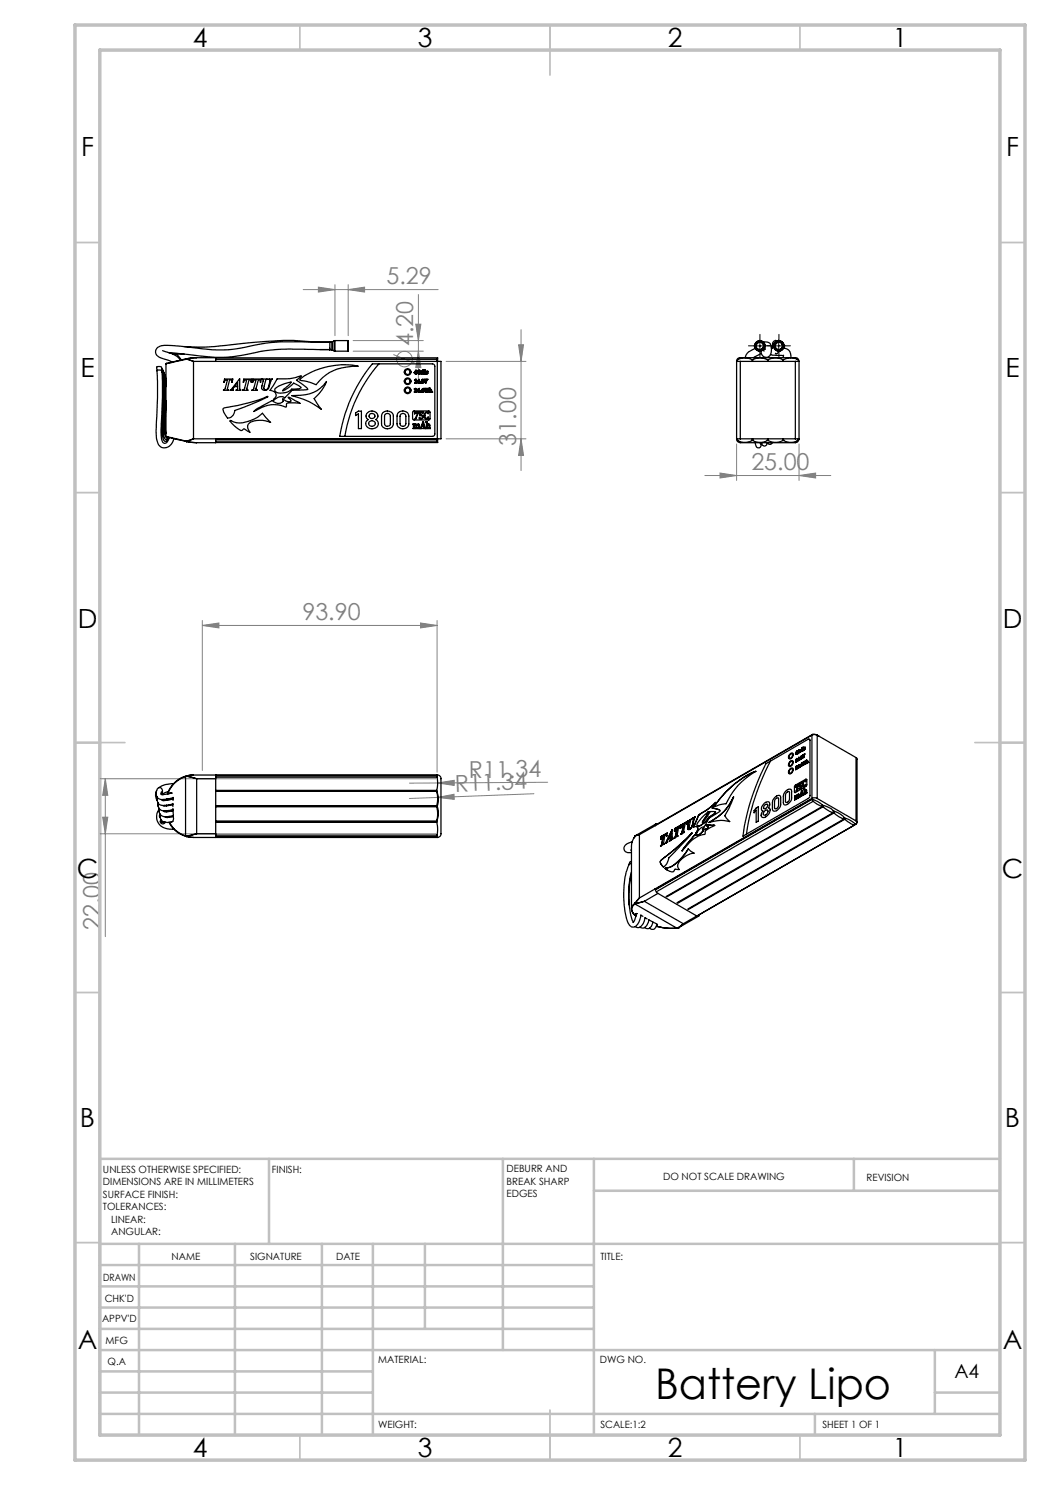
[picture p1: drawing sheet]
<svg xmlns="http://www.w3.org/2000/svg" width="210mm" height="297mm" viewBox="0 0 210 297" stroke-linecap="round" stroke-linejoin="round" font-family="sans-serif">
<g fill="none" stroke="#808080" stroke-width=".2">
<path d="M60.6 57.9h27M63.7 57.4l3.3 .5-3.3 .5zM67 56.9v10.2M69.6 57.9l3.3-.5v1zM69.6 56.9v10.2M83.7 58.9v17.7M70.6 70.2h14.1M70.6 68.1h14.1M78.7 70.9l4.4 1.8M83.1 64.8h1.1l-.5 3.3zM83.7 70.2l.5 3.3h-1.1zM89.2 72.3h16"/>
<path d="M103.7 69h1l-.5 3.3zM104.2 65.9v28.2M89.2 87.8h16M104.2 87.8l.5 3.3h-1zM141 95.1h25.2M144 94.6l3.3 .5-3.3 .5zM147.3 88.8v7.3M159.8 95.1l3.3-.5v1zM159.8 88.8v7.3M40.5 125.1l3.3-.5v1zM40.5 124.1v30M40.5 125.1h46.9"/>
<path d="M84.1 124.6l3.3 .5-3.3 .5zM87.4 124.1v30.3M20 155.7h67.2M21.1 155.7l.5 3.4h-1.1zM21.1 155.7v31.6M87.5 156.6l3.3-.5v1zM87.5 159.5l3.3-.6v1zM87.5 156.6h-5.6M106.8 158.7l-24.9 1M109.5 156.5l-22 .1M20 166.8h67.2M20.5 163.4h1.1l-.5 3.4z"/>
<circle cx="80.9" cy="71.8" r="1.55"/>
</g>
<path d="M150.7 69.2h-1M152 67.9v-1M152 70.4v1.1M153.2 69.2h1.1M154.5 69.2h-1M155.8 67.9v-1M155.8 70.4v1.1M157 69.2h1.1" fill="none" stroke="#000" stroke-width=".2" stroke-dasharray="15.2 1.3 1.3 1.3"/>
<path d="M150.7 69.2h2.5M152 67.9v2.5M154.5 69.2h2.5M155.8 67.9v2.5" fill="none" stroke="#000" stroke-width=".2"/>
<g fill="none" stroke="#c0c0c0" stroke-width=".35">
<path d="M60 5v5M110 5v10M160 5v5M15 48.5h5M200 48.5h5M15 98.5h5M200 98.5h5M15 148.5h10M195 148.5h10M15 198.5h5M200 198.5h5M15 248.5h5"/>
<path d="M200 248.5h5M60 287v5M110 282v10M160 287v5"/>
</g>
<g fill="none" stroke="#c0c0c0" stroke-width=".5">
<path d="M53.8 231.8v17M100.6 231.8v38.2M118.8 231.8v55.2M118.8 238.2h81.2M170.8 231.8v6.4M200 231.8h-180v55.2M20 248.8h180M20 257.3h98.8M20 253h98.8M27.8 248.8v38.2M47 248.8v38.2M64.4 248.8v38.2"/>
<path d="M74.6 248.8v38.2M85 248.8v17M20 265.8h98.8M20 261.5h98.8M20 278.5h54.6M20 274.3h54.6M20 270h180M187 278.5h13M187 270v12.8M20 282.8h180M163 282.8v4.2"/>
</g>
<path d="M15 5h190v287h-190zM20 10h180v277h-180z" fill="none" stroke="#c0c0c0" stroke-width=".7"/>
<g fill="#808080">
<path d="M87.5 156.6l3.3-.5v1z"/>
<path d="M87.5 159.5l3.3-.6v1z"/>
<path d="M69.6 57.9l3.3-.5v1zM63.7 57.4l3.3 .5-3.3 .5z"/>
<path d="M84.1 124.6l3.3 .5-3.3 .5zM40.5 125.1l3.3-.5v1z"/>
<path d="M144 94.6l3.3 .5-3.3 .5zM159.8 95.1l3.3-.5v1z"/>
<path d="M83.7 70.2l.5 3.3h-1.1zM83.1 64.8h1.1l-.5 3.3z"/>
<path d="M103.7 69h1l-.5 3.3zM104.2 87.8l.5 3.3h-1zM21.1 155.7l.5 3.4h-1.1zM20.5 163.4h1.1l-.5 3.4z"/>
</g>
<g fill="none" stroke="#000" stroke-width=".25">
<path d="M31.4 74.2a103.2 103.2 0 0 1-.2 12.3l.1 1.2a1.75 1.75 0 0 0 1.6 1.9 2.18 2.18 0 0 0 1.9-1.9M31.4 74.2l-.1-.8 .7-.1 .3 .1 .1 .8M31.4 74.2l.7-.2 .3 .2M32.3 73.8l.2 .1 .1 .7M32.4 74.2l.1 5.3-.2 4.3a13.5 13.5 0 0 0 .2 4.6 .67 .67 0 0 0 .8 .2 .67 .67 0 0 0 .4-.7l.1-.4M32.4 74.5l.2 .1M32.5 70.1l.9 .3a5.1 5.1 0 0 1 2.7 1.6M32.5 74.1l.2 .1v.7M32.6 74.6a105.1 105.1 0 0 1-.2 11.9l.3 1.5a.48 .48 0 0 0 .5 .3 .48 .48 0 0 0 .4-.5l.1-.3M32.6 74.8l.1 .1M32.7 74.5l.2 .1v.7M32.7 74.9a96.5 96.5 0 0 1-.1 11l.1 .7a1.02 1.02 0 0 0 .5 1.3l.5-.4"/>
<path d="M32.8 75.2l.1 .1M32.9 75.3a70.1 70.1 0 0 1-.1 10.5l.1 1.1 .4 .7 .2-.1M32.9 74.9h.2v.8M32.9 75.6l.2 .1M33.1 75.7l.1 1.6M33.2 72.8v14.5M35.2 70.8l1 1.2M36.8 69.3a48.6 48.6 0 0 0 11.8-.6 66.1 66.1 0 0 1 15.8-.3h1.6h-4.7a46.9 46.9 0 0 0-13.7 1.3 33.3 33.3 0 0 1-10.5-.3l-3.6-.3a1.95 1.95 0 0 0-2.4 1.1 1.56 1.56 0 0 0 1.5 1.5l1.8 .7M36.9 70.8l-2.3 .1M37.1 71.9l-3.9 .9M37.1 71.8v.1M37.1 71.8l-3.9 1"/>
<path d="M37.3 71.8l1.4 .5M37.3 71.8h.1M37.3 71.8l-.2 .1M37.3 71.8h-.2M37.4 71.8l1.3 .5M37.4 71.8h-.1M38.7 72.3h48.8M38.7 72.3v15.5M39.3 71.5l-1.9 .3M39.3 71.5h3.8v.8M39.3 71.5l-2 .3M43.1 71.6h44.4"/>
<path d="M43.1 71.9h44.3M44.9 75.8h1.7l-.2 .6-.2-.4-.3-.1-.4 1.8 .2 .4h-1l.3-.2 .5-2-.5 .2-.2 .3zM47.5 76.5v.7h-.5zM47.9 75.8v2l.2 .3h-.9l.3-.3v-.5h-.7l-.3 .6 .2 .2h-.7zM48.8 75.8h1.6l-.1 .6-.2-.4-.3-.1-.4 1.8 .2 .4h-1.1l.4-.5 .5-1.7-.5 .2-.3 .3zM50.6 75.8h1.7l-.2 .6v-.2l-.4-.3-.5 1.8 .2 .4h-1l.3-.2 .5-2-.4 .2-.3 .3zM52.5 75.8h.9l-.2 .2-.4 1.7a.54 .54 0 0 0 .7 .2 .54 .54 0 0 0 .2-.7l.3-1.1-.2-.3h.7l-.3 .3-.3 1.1a.8 .8 0 0 1-.7 .8 .8 .8 0 0 1-.9-.5l.4-1.4zM55 77.7l1.7-.9 1.5-.4-.2 .4-1.2 1-.2 .4a5.1 5.1 0 0 0 2.1-1.6l1 .5 .5 .5-.4 .1-1.5 .1a2.95 2.95 0 0 1-3.2 .5l-.1-.2zM55.4 75.8a15.4 15.4 0 0 0 4.9-.6l-1 .9 1.8 1.3 .5 .5-3.2 .2-1.5 1.5a1.69 1.69 0 0 0-2.1 .4h-.1a1.02 1.02 0 0 0 .5-1.3 1.02 1.02 0 0 0-1.2-.6zM58.3 79.1h1a6.6 6.6 0 0 0 6-2.8l-.9 1.7-1.6 1.7 1.5 2.2-.8-.6a13.8 13.8 0 0 0-5.2-2.2zM60.1 75.8a14.8 14.8 0 0 1 11.5-2.6 9.6 9.6 0 0 0-7.7 3l-.7 .7-1.8-.6-1.4-.2-.1-.2zM64 69.9h2h-.1"/>
<path d="M65.9 69.9h-1.6a93.4 93.4 0 0 0-11.2 .2 42.3 42.3 0 0 1-10 1.4l-9.3-.9M66 69.6l-.1 .3M66.4 70h.1M66.4 68.4h-.4v1.6h.4M66.4 68.4v1.6M66.5 68.4h-.1M66.5 68.4v1.6M66.5 70l.4 .2M66.9 70.2h.1M66.9 68.2v2M66.9 68.2l-.4 .2M67 68.1l-.1 .1"/>
<path d="M67 68.1h2.6v2.1h-2.6M67 68.1v2.1M69.6 68.1v2.1M74.5 72.8h12.1l.3 .2v14.1l-.3 .2h-18.7a30.2 30.2 0 0 1 6.6-14.5zM75.8 72.8a29.4 29.4 0 0 0-6.8 14.5M80.9 78.2h.1a.51 .51 0 0 0 .5 .4 .51 .51 0 0 0 .5-.4h.2a.68 .68 0 0 1-.7 .5 .68 .68 0 0 1-.6-.5zM80.9 76.3h.1a.51 .51 0 0 0 .5 .4 .51 .51 0 0 0 .5-.4h.2a.68 .68 0 0 1-.7 .6 .68 .68 0 0 1-.6-.6zM80.9 74.5h.1a.51 .51 0 0 0 .5 .4 .51 .51 0 0 0 .5-.4h.2a.68 .68 0 0 1-.7 .6 .68 .68 0 0 1-.6-.6zM81 77.6a.68 .68 0 0 1 .7-.2 .68 .68 0 0 1 .5 .6h-.2a.51 .51 0 0 0-.5-.4 .51 .51 0 0 0-.5 .4h-.1zM81 74a.68 .68 0 0 1 .7-.3 .68 .68 0 0 1 .5 .6h-.2a.51 .51 0 0 0-.5-.4 .51 .51 0 0 0-.5 .4h-.1zM81 75.8a.68 .68 0 0 1 .7-.2 .68 .68 0 0 1 .5 .6h-.2a.51 .51 0 0 0-.5-.4 .51 .51 0 0 0-.5 .4h-.1zM82.9 78.4h.1"/>
<path d="M82.9 76l.3-.2v.7l.2 .1h-.5l.2-.5zM82.9 74.5h.1M83 78.3l.3-.4-.2-.2-.2 .2 .2-.2a.42 .42 0 0 1-.2 .7M83 78.3l.3-.1v.2h-.4M83 78.3h.1M83.1 74.2v.3h-.2M83.1 74.2h.1M83.1 74.2l-.2 .3M83.1 74h.2v.5l.1-.1-.1 .4h-.3l.1-.2h-.3zM83.3 74.5h.1M83.5 77.9l.4-.2-.3 .3a.25 .25 0 0 1 .4 .2 .25 .25 0 0 1-.2 .3 .25 .25 0 0 1-.3-.2zM83.6 74.1l.4-.1v.2l-.2-.1-.2 .1 .1 .5 .3-.1v.2a.4 .4 0 0 1-.5-.2 .4 .4 0 0 1 .1-.5z"/>
<path d="M83.6 78.1h.2v.3l-.2-.1zM83.6 76.6h.3M83.6 76.6h.1M83.7 76h.1M83.7 76v.3h-.2zM83.9 76.3h.1l-.1 .3M83.9 76.3h.1M83.9 76.3v-.4h-.2l-.3 .4 .3 .1-.1 .2M83.9 76.6h.1M84.1 76.4h.1v.2h-.1zM84.1 78.3l.1 .1zM84.2 74.3l.3 .1v.1h-.3v.2h.3l-.2 .1-.3-.2z"/>
<path d="M84.2 74.3l.1 .2h-.1zM84.4 77.9l.3-.2-.2 .3a.22 .22 0 0 1 .3 .1 .22 .22 0 0 1-.1 .3h-.4zM84.4 76.2a.21 .21 0 0 0 0 .3 .21 .21 0 0 0 .3 0 .21 .21 0 0 0 0-.3M84.4 76.2h.1M84.4 76.2l-.1-.1a.23 .23 0 0 1 .2-.3 .23 .23 0 0 1 .3 .3l-.1 .1M84.5 78h.1M84.5 76.3h.1v.2h-.1zM84.5 75.9h.1v.3h-.1zM84.5 78.1h.1v.3l-.1-.1zM84.6 74h.1l.1 .8h-.2zM84.7 76.2h.1M84.8 75.9l.3 .7 .4-.7"/>
<path d="M84.8 75.9h.1M84.8 77.7l.3 .7h.1l.1-.5 .1 .5h.1l.3-.7M84.8 74h.3v.8h-.2zM84.8 75.9h.3M84.8 77.7h.3M84.8 77.7h.1M85.1 75.9l.1 .5 .1-.5M85.1 75.9h.1M85.1 77.7l.1 .5 .1-.5 .2 .5 .1-.5M85.1 77.7h.1M85.2 74.3h.4v.1l-.2-.1-.1 .1a.21 .21 0 0 1 .3 .1 .21 .21 0 0 1-.2 .3 .21 .21 0 0 1-.2-.2l.2 .1zM85.3 75.9h.1"/>
<path d="M85.3 75.9h.2M85.5 75.9h.1M85.6 77.7h.2M85.6 77.7h.1M85.8 77.7h.1M85.8 78.4h.1M85.8 78.4h.6M86 78v-.4h-.2v.8M86 78l.3-.1 .1 .5M86 78h.1M86.1 78.4h.1M86.1 78h.1l-.1 .4z"/>
<path d="M86.4 78.4h.1M87.4 71.9l-.1 .4M87.5 72.3h.7v15.5h-.7M87.5 72.3v15.5M87.5 71.6l-.1 .3M87.5 71.6v.7M147.3 72.3h.8M147.3 72.3a.72 .72 0 0 1 .8-.8h11a.72 .72 0 0 1 .7 .8M147.3 72.3v15.5M148.1 72.3h11M148.1 72.3v15.5M150.5 72a2.64 2.64 0 0 0-3 .1l-.1 .2"/>
<path d="M150.5 72l1.3-.4h.9l.9 .4M150.5 72v.3M151.1 69.7l-.4 .1a2.25 2.25 0 0 0-1.7 1.7M152.2 68.5a.76 .76 0 0 0-.9 .5M152.3 70.7l-1.6 .8M152.6 68.4h.2a1.3 1.3 0 0 1 1.3 .4 1.3 1.3 0 0 1 .2 1.3 1.03 1.03 0 0 1-.6 1.3 1.03 1.03 0 0 1-1.3-.5l-.1-.5M152.7 69.4a.69 .69 0 0 1-.9 .5M152.8 69.8v.4M152.9 69.7l.1 .1h-.2M153.6 72l1.3-.4h.9l.8 .4M153.6 72v.3M154.1 70.9l2.6 .2"/>
<path d="M155.2 68.2l-.2-.1-.4 .4-.1 1.1-.2-.1M155.6 68.5a.76 .76 0 0 0-.5 1M155.8 70.2l-.5 .6-.2-.1M156.5 68.9a.78 .78 0 0 1-.5 1M156.6 72a2.35 2.35 0 0 1 3.1 .1v.2M156.6 72v.3M156.7 69.6a1.49 1.49 0 0 1 1.5 1.9M156.7 71v.5M159.1 72.3h.7M159.1 72.3v15.5M159.8 72.3v15.5M33.2 80.1l-.2 4.4 .2 2.2"/>
<path d="M33.2 87.3l3.9 .9M33.2 87.3l3.9 1M37.1 88.2v.1M37.1 88.2h.2M37.1 88.3h.2M37.3 88.2l.1 .1M37.3 88.2v.1M37.3 88.3l2 .2M37.4 88.3l1.9 .2M37.4 88.3h-.1M38.7 87.8l-1.3 .5M38.7 87.8l-1.4 .4"/>
<path d="M38.7 87.8h48.8M43.1 87.8v.7h-3.8M43.1 87.9h44.2M43.1 88.2h44.3M44.7 81.6a46.8 46.8 0 0 0 8.9-2.3l-2.9 1.4-3.7 1.4a1.42 1.42 0 0 1-1.6 1.4 2.69 2.69 0 0 1-.8-1.8zM46 84.1a4.2 4.2 0 0 0 4.1 0l1.5-.7 .9-.7 1.6 1.8a4.8 4.8 0 0 0-4.3 .1 1.29 1.29 0 0 0 .2 1.9l-1.2-.7a.66 .66 0 0 1-.7 .3 .66 .66 0 0 1-.5-.4l-1.2-1zM51.1 82l3.3-1.9a1.46 1.46 0 0 0 2.2 .2v-.6a1.27 1.27 0 0 0 1.6 .5l-.6-.8a2.25 2.25 0 0 1 1.5 .8l.9 .5-.5-.1a2.91 2.91 0 0 0-2.2 .2v.6a6.8 6.8 0 0 0-6.5 .9zM71.1 82.6l.6-.4h.6v3.5h-.6v-2.9l-.6 .3zM73.3 82.7a1.18 1.18 0 0 1 1.5-.4 1.18 1.18 0 0 1 .7 1.3l-.3 .3a1.01 1.01 0 0 1 .4 1.3 1.01 1.01 0 0 1-1.2 .6 1.01 1.01 0 0 1-1.2-.6 1.01 1.01 0 0 1 .4-1.3 .82 .82 0 0 1-.3-1.2zM74 82.8a.55 .55 0 0 1 .8 0 .55 .55 0 0 1 0 .8 .55 .55 0 0 1-.8 0 .55 .55 0 0 1 0-.8zM76.6 82.5a1.26 1.26 0 0 1 2.1 .7v1.6a1.2 1.2 0 0 1-1.2 1 1.2 1.2 0 0 1-1.2-1v-1.6zM77.1 82.8l.2-.1a.56 .56 0 0 1 .8 .6v1.4a.58 .58 0 0 1-.6 .6 .58 .58 0 0 1-.6-.6v-1.4z"/>
<path d="M79.7 82.5a1.26 1.26 0 0 1 2.1 .7v1.6a1.2 1.2 0 0 1-1.2 1 1.2 1.2 0 0 1-1.2-1v-1.6zM80.2 82.8l.2-.1a.56 .56 0 0 1 .8 .6v1.4a.58 .58 0 0 1-.6 .6 .58 .58 0 0 1-.6-.6v-1.4zM82.6 82.3l3.2-.1 .2 .2v1.4l-.2 .2h-3.1l-.2-.3zM82.6 85.7h.4M82.6 85.7h.1M82.9 84.9v-.1h-.3l.1 .1-.1 .8M82.9 84.9l.2-.1 .3 .2a.27 .27 0 0 1 .3-.2 .27 .27 0 0 1 .2 .3l.1 .6M82.9 84.9h.1M82.9 82.4h.8l-.5 1.3h-.2l.5-1.1h-.5l-.1 .2zM83 85.7l-.1-.6a.19 .19 0 0 1 .1-.2 .19 .19 0 0 1 .2 .1l-.1 .7M83 85.7h.1M83.1 85.7h.1"/>
<path d="M83.1 85.7h.4M83.5 85.7l-.1-.6 .1-.2h.2l-.1 .8M83.5 85.7h.1M83.5 82.6h.1M83.6 85.7h.1M83.6 85.7h.8M83.9 82.4h.7v.2h-.6v.4a.41 .41 0 0 1 .7 .4 .41 .41 0 0 1-.6 .3h-.2v-.2a.33 .33 0 0 0 .3 .2 .33 .33 0 0 0 .3-.3l-.2-.3h-.4zM84 85.7h.1M84 85.7l.6-1.3h.1l.5 1.3M84.4 85.7l-.1-.1v-.3h.5l-.1 .4M84.4 85.7h.1M84.6 84.6l.2 .6h-.4z"/>
<path d="M84.7 85.7h.1M84.7 85.7h.8M85 82.5h.7v.2a.4 .4 0 0 0-.6-.1 .4 .4 0 0 0-.1 .5l.2 .6 .5-.3v.3a.65 .65 0 0 1-.8-.2 .65 .65 0 0 1 0-.8zM85.2 85.7h.1M85.2 85.7l.1-.1-.1-1.3h.2v.6a.28 .28 0 0 1 .4-.1 .28 .28 0 0 1 .2 .3l.1 .6M85.5 85.7l-.1-.6 .2-.2h.2l-.1 .8M85.5 85.7h.1M85.7 85.7h.4M85.7 85.7h.1M86.1 85.7h.1M87.3 87.9l.1 .3M87.3 87.8v.1"/>
<path d="M87.4 88.2l.1 .3M87.5 87.8v.7h-44.4M147.3 87.8h.8M147.3 87.8a.78 .78 0 0 0 .8 .7h11a.78 .78 0 0 0 .7-.7M147.5 87.8v.1a2.25 2.25 0 0 0 2.9 .2l.1-.3M148.1 87.8h11M150.5 87.8l.1 .3 .3 .2 .9 .2 1.3-.2 .4-.2v-.3M151 88.5l.1 .1a.7 .7 0 0 0 .2 .8 .7 .7 0 0 0 .8 0l.1-.3v-.6M152 88.5l.1 .3M152.3 88.5a.56 .56 0 0 0 .6 .7 .56 .56 0 0 0 .5-.7M153.5 88.5a.49 .49 0 0 0 .5 .4 .49 .49 0 0 0 .4-.4M153.6 87.8l.1 .3 1.2 .4 1.3-.2 .3-.2 .1-.3"/>
<path d="M156.7 87.8v.3a2.63 2.63 0 0 0 2.9-.1l.1-.2M159.1 87.8h.7M31.3 158.1l-.2 1.1 .3 .7M31.4 159.7v-.3v.7M31.5 159.5a1.25 1.25 0 0 0 .3 1.4 1.25 1.25 0 0 0 1.4 .2l1.4-.3M32.2 158.8l.3 .1v-.4a.62 .62 0 0 0-.2-.8 .62 .62 0 0 0-.9 .3 1.31 1.31 0 0 0 .1 1.5 1.31 1.31 0 0 0 1.5 .4l1.6-.4M32.3 158.4l-.1 .5a.7 .7 0 0 0 .9 0l1-.2M32.4 159.9l.3 .2M32.7 159.9v.2M33.3 159.8l-.1 .3M33.3 159.8v.3M33.4 159.8v.3"/>
<path d="M33.7 158.3a.98 .98 0 0 0-1.1 .6M33.8 159.7v.3M34.3 158.6h-.1M34.5 158.6l-.5-.1-.3 .2M34.6 159.8l-1.7 .3h-.4l-.1-.2M34.6 159.5v.6M34.7 156.7a4.7 4.7 0 0 0-3 .8M37.1 155.3h.1M37.1 155.3a5.6 5.6 0 0 0-3.6 3.5M37.1 155.3a5.4 5.4 0 0 0-3.5 3.5M37.1 155.3v11.8M37.3 155.3l2 .4"/>
<path d="M37.3 155.2v.1M37.3 155.3h-.2M37.3 155.2h.1M37.3 155.2l-.2 .1M37.4 155.2l1.9 .5M37.4 155.2l-.1 .1M38.7 155l-1.3 .2M38.7 155l-1.4 .2M38.7 155h48.8a.72 .72 0 0 1 .7 .7v11.1a.72 .72 0 0 1-.7 .7h-48.8M39.3 155.7h3.8M39.3 155.7v11.1M43.1 155v.7"/>
<path d="M43.1 155.1h44.2l.1 .3M43.1 155.7v11.1M43.1 155.1h44.2v.2M43.1 158.2h44.2M43.1 158.3h44.2M43.1 155.4h44.3M87.3 158.2v.1M87.3 158.3l.2 1.2-.2 1.6M87.3 158.1v.1M87.4 158.4a4.5 4.5 0 0 1 .1 2.9 4.4 4.4 0 0 1-.1 2.8M87.4 155.4l.1 1.5-.2 1.2h-44.2M145.2 158.4a18.1 18.1 0 0 1 6-4.1 14 14 0 0 0-6 6.5l-1.2 .1-1.1 .4 1.2-1.7z"/>
<path d="M146.7 159.4l-.9 2.2-.8 1.6 .9 1.1-.5-.1a6.3 6.3 0 0 0-3.6 .3 10.6 10.6 0 0 0 4.9-5.1zM151.2 154.3a18 18 0 0 0-8.3 7M154.1 152.2l7.5-4.4h.3l.1 11.4-.4 .5-12.3 7.1M154.1 152.2l-.9 .5a44.3 44.3 0 0 0-4.6 14.5l.7-.4M154.1 152.2a45.1 45.1 0 0 0-4.8 14.6M154.9 159.6l.7-.5h.4l.1 .5v1.2a1.4 1.4 0 0 1-1.5 1.4l-.1-.4v-1.3l.1-.4zM155 159.8l.5-.2 .2 .1v1.6l-.5 .5-.3-.2v-1.3zM157.1 158.3l.4-.4a.48 .48 0 0 1 .5-.1 .48 .48 0 0 1 .3 .5v1.3a1.45 1.45 0 0 1-1.5 1.3l-.1-.4v-1.3zM157.2 158.6l.5-.3 .2 .1v1.6l-.6 .5-.2-.1v-1.4zM157.7 154.5h.1a.36 .36 0 0 0 .5 .1 .36 .36 0 0 0 .2-.4l.1-.2a.64 .64 0 0 1-.2 .6 .64 .64 0 0 1-.7 .1zM157.7 153.1l.1-.1a.36 .36 0 0 0 .5 .1 .36 .36 0 0 0 .2-.4l.1-.2a.64 .64 0 0 1-.2 .6 .64 .64 0 0 1-.7 .1zM157.7 151.5h.1a.36 .36 0 0 0 .5 .1 .36 .36 0 0 0 .2-.4l.1-.2a.63 .63 0 0 1-.9 .7z"/>
<path d="M157.9 150.9a.38 .38 0 0 1 .3-.3 .38 .38 0 0 1 .4 .2l-.1 .1a.35 .35 0 0 0-.4-.1 .35 .35 0 0 0-.2 .4l-.2 .2zM158.1 153.7l.4-.1 .1 .2-.1 .1a.39 .39 0 0 0-.5-.1 .39 .39 0 0 0-.2 .5l-.1 .1zM158.1 152.2l.4-.1 .1 .3h-.1a.39 .39 0 0 0-.5-.1 .39 .39 0 0 0-.2 .5l-.1 .1zM159 157.1l2.3-1.2 .1 1.1-.2 .3-2.2 1.2h-.1zM159.1 159.3v-.2l-.2 .1v.8l.3-.2-.1-.4 .1-.3 .2 .2-.1 .5 .3-.2v-.6h.1v.6l.2-.2M159.1 159.3l.7-.5 .1 .6M159.1 159.3h.1M159.2 150.7h.1M159.2 153.8h.1M159.2 150.9h.1M159.2 158.2h.1M159.3 153.2l.1 .1-.2 .5 .3-.2-.4 .3 .2-.6-.2 .2v-.2z"/>
<path d="M159.3 150.4l-.1 .3M159.3 150.4h.1M159.3 151.7l.2 .6-.3 .1v-.5l-.1 .1zM159.4 150.6l.1-.1-.1 .3M159.4 150.6h.1M159.4 150.6v-.4l-.3 .5h.2l-.1 .2M159.4 150.8h.1M159.4 150.8l-.2 .1M159.6 157.1h.1M159.6 151.9h.1M159.6 157.1l-.4 1.1M159.6 150.1l.3-.2-.2 .3v.4l.2-.2v.1l-.2 .1-.2-.2z"/>
<path d="M159.7 153.3h.1M159.7 153.3h.1l-.1 .3zM159.7 151.7l-.1 .2M159.7 151.7h.1M159.7 156.9l-.6 .3v.2l.5-.3M159.7 156.9h.1M159.7 156.9l-.5 1.3M159.8 151.8h.1M159.8 152.9a.38 .38 0 0 0-.2 .3 .38 .38 0 0 0 .1 .4l.2-.1v-.3l-.2 .1M159.8 153l-.1 .3M159.8 152.9v.1M159.9 151.7l-.1 .1"/>
<path d="M159.9 156.8l.4-.3v.1l-.4 .3v.3l.3-.1a.44 .44 0 0 1 .1 .5 .44 .44 0 0 1-.5 .2v-.1a.33 .33 0 0 0 .4-.1 .33 .33 0 0 0 0-.4l-.3 .1zM159.9 151.7h.1M159.9 151.7l-.2 .4v-.2l-.2 .1 .3-.6v.4M159.9 151.8h.2l-.2 .2zM159.9 153.3h.2l-.2 .2zM160 150h.3l-.2 .2v.1l.2-.1-.2 .2h-.2zM160.1 150v.2zM160.2 151.5h.1M160.2 153h.1M160.3 152.7l.1-.1-.2 .4 .2-.2a.24 .24 0 0 1 0 .3 .24 .24 0 0 1-.3 .1zM160.3 153h.1l-.1 .2zM160.3 151.5l.1 .2h-.2z"/>
<path d="M160.3 149.6l.1-.1 .1 .6-.2 .2zM160.3 151.2v.2zM160.3 158.3l.1 .4-.2 .2zM160.4 151.4v-.3a.23 .23 0 0 0-.2 .1 .23 .23 0 0 0 0 .3M160.4 151.4a.21 .21 0 0 1 0 .3 .21 .21 0 0 1-.3 0l.1-.2M160.4 151.4h.1M160.5 150.1v.1M160.5 152.5h.1M160.5 151l.2-.1 .1 .5v-.6h.2l-.3 .7zM160.5 150.1h.1M160.6 156.4l.5-.3v.2l-.1-.1a.55 .55 0 0 0-.4 .5 .55 .55 0 0 0 .3 .5l.2-.3-.1 .3-.4 .1-.1-.3zM160.7 150l-.1-.6-.1 .7"/>
<path d="M160.7 150h.1M160.7 150l-.2 .1M160.7 158.9l-.3-.9-.5 1.4M160.7 159l-.3 .1 .1-.4-.3 .2v.4l-.3 .1M160.8 157.9v1M160.8 157.8v.1M160.8 158.9v.1M160.8 157.8l.1-.1v.5M160.8 149.6l.2-.2-.1 .1v.1a.16 .16 0 0 1 .1 .3 .15 .15 0 0 1-.2 0h.1l-.1-.1zM160.8 150.9h.1M160.9 158.2l.4-.3 .1 .6M160.9 158.2h.1"/>
<path d="M161.2 152.1l-.2 .1v.5l-.1-.4-.2 .6v-.5l-.2 .1M161.2 152.1v.6M161.2 152.7h.1M161.2 152.1l-.2 .8-.2-.4-.1 .5-.2-.5M161.2 152.1l.2-.1v.3M161.4 152.3l.1-.2 .1 .4M161.4 152.3h.1M161.4 158.6l-.3 .1 .1-.4-.1-.2-.2 .2 .1 .5-.2 .2M161.4 158.5v.1M161.6 152.5l-.2 .1v-.4v.4l-.2 .1M161.6 152.5h.1M162.3 147.1a1 1 0 0 1 1.5 .1"/>
<path d="M162.4 159.7l.3-.1 .7 .1M162.4 147l.5-.1 .5 .1M162.4 159.9l.2 .4M162.4 159.7l-31.3 18.1M162.4 147v12.7M162.4 159.8v.1M162.4 147l-31.3 18.1M162.4 159.9l-31.2 18M162.5 146.9l-31.3 18.1M163.4 159.7l7.8 4.5M163.4 147v12.7M163.4 147l7.8 4.5"/>
<path d="M171.2 151.5l.2 .3v12.7M171.2 151.5v12.7M31.6 160.6v.7M31.6 160.6v.3M31.6 160.5v.1M31.7 160.7a1.24 1.24 0 0 0 .3 1.2 1.24 1.24 0 0 0 1.4 .2l1.2-.2M31.7 162.1a2.5 2.5 0 0 0 .1 2.7 2.5 2.5 0 0 0 2.5 1h.5M31.7 161.7l.2 .7M31.7 161.7l.1 .3M31.8 161.6l-.1 .1M31.9 161.8a1.31 1.31 0 0 0 .4 1.3 1.31 1.31 0 0 0 1.4 .2l1-.2M31.9 163l.1 .2"/>
<path d="M32 162.7l-.1 .6 .2 .2M32.1 162.9a1.37 1.37 0 0 0 1.9 1.5M32.1 164a.52 .52 0 0 0 .2 .7 .52 .52 0 0 0 .8-.3M32.1 163.8a.51 .51 0 0 0 .2 .6 .51 .51 0 0 0 .6 0M32.8 162.2l.1 .1 1.7-.1M32.8 161.1v.1M33 163.3v.1a1.53 1.53 0 0 0 1.5-.1l.2 .1M33.1 162.2l-.1 .1M33.2 161.1v.1M33.2 162.2v.1M33.2 163.3v.2M33.3 161v.2"/>
<path d="M33.3 162.2v.1M33.4 163.3v.2M33.4 161v.1M33.4 162.1v.2M33.4 163.3l.1 .2M33.5 163.3v.2M33.7 161v.1M33.7 162.1v.2M33.8 164.5a5.5 5.5 0 0 0 3.3 2.7M33.9 164.5a5.4 5.4 0 0 0 3.2 2.6M33.9 163.3v.1M34.6 160.9l-1.4 .3-.6-.1"/>
<path d="M34.6 164.3l-.3 .1M34.6 161.7l.1 2.2a.4 .4 0 0 1-.6 .5M34.6 160.7v.6M37.1 167.2l.2 .1M37.1 167.1v.1M37.1 167.1l.2 .1M37.3 167.2l.1 .1M37.3 167.2v.1M37.3 167.3l1.4 .2M37.4 167.3l1.3 .2M37.4 167.3h-.1M39.3 166.8l-1.9 .5"/>
<path d="M39.3 166.8l-2 .4M39.3 166.8h3.8M43.1 166.8v.7M43.1 161.1h44.2M43.1 161.3h44.2M43.1 164.4h44.2M43.1 164.3h44.2M43.1 164.2h44.2M43.1 161.4h44.2M43.1 167h44.3M43.1 167.4h44.2M87.3 164.3v.1"/>
<path d="M87.3 161.3v.1M87.3 164.4l.2 1.2-.1 1.4M87.3 161.4l.2 1.2-.2 1.6M87.3 167.4h-44.2M87.3 161.1v.2M87.3 164.2v.1M87.4 167l-.1 .4M125.8 172.9a15.6 15.6 0 0 0-.9 8.7 5.4 5.4 0 0 0 1.2 3.6 1.14 1.14 0 0 0 1.7-.8l.4-1.4 .4 .3M126.3 174.4a17.5 17.5 0 0 0 .3 10h.1M126.3 175l-.5 2.6v3.4M126.3 170h-.1M126.3 172.3l-.4 .2-.1 .4"/>
<path d="M126.3 172.8h-.4l-.1 .1M126.4 168.4h-.2a1.39 1.39 0 0 0-1.4 1.6 1.16 1.16 0 0 0 1.5 .5M127 167.2l-.1 .2M127 167.2l-.5 .9-.2 1.1v12.5M127 167.2h.1M127.1 167.1l-.1 .1M127.9 179.6l-.8 1.1M127.9 179.6l-.9 1M127.9 166.9l-.9 .3M127.9 166.9l-.8 .2M127.9 166.9v12.7M131.1 177.8l.2 .6 .3 .3"/>
<path d="M131.1 177.8h.1M131.1 165.1l-3.2 1.8M131.1 177.8l-3.2 1.8M131.2 164.8l-4.1 2.3M131.5 164.8a.31 .31 0 0 0-.3 0 .31 .31 0 0 0-.1 .3M131.6 178.7l-2.7 1.6M131.6 178.7l7.7 4.5M132.1 169.2h.1M132.2 172.1a55.1 55.1 0 0 0 6.2-5.5l-4.6 5-.5 1.2-.3 .4-.4 .1a.94 .94 0 0 1-.5-1.1zM132.3 167.3h.1M132.4 168.7l-.3 .5M132.4 168.7h.1"/>
<path d="M132.7 167.1l-.5 .7 .1-.5M132.7 168.7l.1 .1M132.7 168.8h.1M132.7 167.1h.1M132.7 167.1l-.3 1.6M132.8 168.8l-.7 .4M133.1 173.7l.4 .4M133.1 173.7h.1M133.1 168.6h.1M133.2 173.6l-.1 .1M133.2 173.6h.1M133.2 168.5l-.1 .1"/>
<path d="M133.2 166.9l.1 .2M133.2 168.5h.1M133.3 167.1l-.1-.2-.2 .1-.3 1.7M133.3 167.1h.1M133.3 167.1l.2-.5-1.2 .7M133.3 168.2l-.1 .3M133.3 168.2h.1M133.4 166.6l-1.1 .7M133.5 168.3l-.1 .1M133.5 168.3l-.4 .3M133.7 167.6h.1M133.9 168.1h.1"/>
<path d="M134.1 168l-.2 .1M134.1 168h.1M134.1 167.5l-.4 .2-.3 .5v.2l.1-.1M134.1 167.7v.3M134.1 167.7h.1M134.1 167.5h.1M134.1 166.8h.1M134.1 167.4h.1M134.1 166.8v.6M134.1 167.5v.2M134.1 167.4l-.4 .2M134.1 166.8l-.4 .8"/>
<path d="M134.4 166v1.7h.1M134.4 166h.1M134.4 166l-1.1 2.2M134.5 167.7v.1M134.5 167.7l-.6 .4M134.9 167.6h.1M135 165.7h.1M135.1 167.1l-.2 .5M135.1 167.1h.1M135.4 165.6l-.5 .7 .1-.6M135.4 165.6h.1M135.4 165.6l-.3 1.5"/>
<path d="M135.6 167.2h-.2M135.6 167.2l-.7 .4M135.6 167.2h.1M136 165.3v.3M136 165.6v-.3l-.3 .1-.3 1.7 .2 .1M136 165.6l.2-.6-1.2 .7M136 165.6h.1M136.2 166.8h.1M136.3 165h.1M136.4 166.4l-.2 .4M136.4 166.4h.1M136.7 164.8l-.5 .7 .1-.5"/>
<path d="M136.7 164.8h.1M136.7 164.8l-.3 1.6M136.9 166.4h-.2M136.9 166.4l-.7 .4M137.3 164.6v.2M137.3 164.8v-.2h-.2l-.4 1.8h.2M137.3 164.8l.2-.5-1.2 .7M137.3 164.8v.1M137.3 164.8h.1M137.5 165.7l.1 .2M137.5 165.7h.1M137.5 165.4v.3"/>
<path d="M137.5 165.4h.1M137.6 164.2l.7-.4-.2 .3-.3 1.3 .1 .3h.2M137.6 164.2h.2l-.1 .3M137.6 164.2h.1M137.7 164.5h.1M137.7 164.5l-.2 .9M138.1 165.7h-.2M138.1 165.7h.1M138.3 166.6h.1M138.4 165.3l-.3 .4M138.4 166.6h-.1M138.4 165.3h.1"/>
<path d="M138.5 164.8l-.1 .5M138.5 164.8h.1M138.6 163.7l.1 .1M138.6 163.7l.4-.3-.2 .3-.3 1.5-.7 .7-.3-.2M138.6 170.5l-.9-.7-.9 1.2a7.6 7.6 0 0 1-3.2 2.6h-.4M138.6 163.7h.1M138.6 170.5l.2 .1a3.6 3.6 0 0 0-3.3 2.6l.4 .7h-.9a.64 .64 0 0 1-1.1 .4l-.4-.2M138.7 163.8v.1M138.7 163.9h.1M138.7 163.8h.1M138.7 163.9l-.2 .9M139 166.9h.1"/>
<path d="M139.2 166.6h.1M139.2 166.6v.1M139.4 165.3l.2 .5-.4 .8M139.7 163l-1 2.4 .6-.1M139.7 163h.1M140.6 166.2a1.3 1.3 0 0 1-1.6 .7M140.6 166.2h.1M141.3 165.2l.2-.2 1.4 .1h-1.6l.3 .2M141.6 165.3l.1 .2a.89 .89 0 0 1-1.2 .2l.1 .5M141.7 162.3l-1.2 2.2M141.7 162.3l-1.2 2.2 1-1.2 .6-1 1 .1-.3 .4-1 .7M141.7 162.3a6.2 6.2 0 0 0-2.3 2.7l.1 .2a3.4 3.4 0 0 0 2.3-1.7"/>
<path d="M141.7 162.3h.1M141.8 163.5a3.3 3.3 0 0 1-2.3 1.7M141.8 163.5h.1M142.5 161.6l1.3 .4M142.5 161.6l.7-1.1-.2 .1a12.6 12.6 0 0 1-3.3 2.4M142.5 161.6h.1M142.9 165.1l-1.2 .6a.99 .99 0 0 0-.7 1.2h-.1a5.2 5.2 0 0 0-3.5 2.1l-1 1.2 2.6-3.3M143.1 162.4l-.3 .4-1 .7M143.1 160.5l-.1 .1a12.6 12.6 0 0 1-3.3 2.4M143.9 162l.1 .1-.1 .2-1.1 .7a2.45 2.45 0 0 0-1.7 1.8l-.3 .6a2.04 2.04 0 0 0-1.6 1.3v-.1M151.2 161.6l.5-.2v2.8l-.5 .3v-2.5l-.4 .6v-.5zM152.8 162.3l.2-.1a.37 .37 0 0 1 .6-.1 .37 .37 0 0 1-.2 .6l-.3 .3h-.3l-.2-.2z"/>
<path d="M152.9 160.6l.2-.1a.55 .55 0 0 1 .8 .1 .55 .55 0 0 1-.1 .8l-.1 .2h.1a1.29 1.29 0 0 1-.1 1.4 1.29 1.29 0 0 1-1.3 .4l-.2-.3 .4-.9a.81 .81 0 0 1 .1-1.3zM153 161l.5-.2a.62 .62 0 0 1-.1 .7 .62 .62 0 0 1-.7 .2zM162.6 160.3l.8 .5 1.1 .5M162.6 160.3l-31.3 18M164.5 161.3l-31.3 18M164.5 161a4.6 4.6 0 0 1 2.3 1.2 4.3 4.3 0 0 1 2.1 1.3M164.5 161a5 5 0 0 0-2.2-1.2l-31.2 18M164.5 161v.3M164.5 161l.1 .4M164.6 161.4l1.3 .9 .8 .2M164.6 161.4l-31.3 18M166.7 162.5v-.4l.1 .5"/>
<path d="M166.7 162.5l-31.3 18M166.8 162.6l.9 .7 1.1 .5M166.8 162.6l-31.3 18.1M168.8 163.8l-31.3 18M168.8 163.5v.3M168.9 163.5l.9 .4 1.2 .9M168.9 163.6v.3M168.9 163.9a3.1 3.1 0 0 0 2.1 1.1v-.2M168.9 163.9l-31.2 18M171 165l-31.4 18.1M171 164.8h.1M171.2 164.2a.32 .32 0 0 1 .2 .3 .32 .32 0 0 1-.2 .3l-.2 .1"/>
<path d="M126.6 182.6l.6 .6M126.9 180.7a1.22 1.22 0 0 0-.4 1.8M126.9 180.7l.1 .1M127 180.8a1.36 1.36 0 0 0 .2 2.4M127 180.8l8.4 4.8M127 180.6l.1 .1M127 180.6l-.1 .1M127.1 180.7h.1M127.1 180.7l-.1 .1M127.2 182.7l-.2 .1 .2 .3M127.2 182.7h.3M127.2 182.7l-.2 1.2-.4 .6"/>
<path d="M128.9 180.3l-1.8 .4M128.9 180.3l7.8 4.4M129.4 183.8l-.4-.3a1.97 1.97 0 0 1-1.5 2l-.5-.2M129.7 183.9l1.7 .9 .1 .2-.2 .1M129.8 184a1.58 1.58 0 0 1-1.4 1.6l-.4-.2M130.6 184.4a1.21 1.21 0 0 1-1.4 1.3l-.3-.2M131.4 184.9a.91 .91 0 0 1-.4 .8 .91 .91 0 0 1-1 0l-.1-.1M135.4 185.6a11.9 11.9 0 0 1-4.1-.4l1.6 .4h2.5M135.4 185.6h.1M135.6 185.6h-.2M135.6 185.6h.1M135.7 185.6h-.1"/>
<path d="M136.7 184.7l-1.1 .9M136.7 184.7l-1 .9M139.3 183.2l-2.6 1.5M139.7 183.2l-4 2.4M139.9 182.9a.31 .31 0 0 1-.2 .4 .31 .31 0 0 1-.4-.1"/>
<circle cx="152" cy="69.2" r=".98"/>
<circle cx="152" cy="69.2" r=".73"/>
<circle cx="152" cy="69.2" r=".78"/>
<circle cx="152" cy="69.2" r=".99"/>
<circle cx="152" cy="69.2" r="1.05"/>
<circle cx="155.8" cy="69.2" r=".77"/>
<circle cx="155.8" cy="69.2" r=".98"/>
<circle cx="155.8" cy="69.2" r="1.05"/>
<circle cx="155.8" cy="69.2" r=".74"/>
<circle cx="155.8" cy="69.2" r="1"/>
<circle cx="74.4" cy="84.7" r=".63"/>
</g>
<text font-size="8.5" x="131" y="279.7">Battery Lipo</text>
<g font-size="5.3">
<text x="38.5" y="9.5">4</text>
<text x="83.5" y="9.5">3</text>
<text x="133.6" y="9.5">2</text>
<text x="178.6" y="9.5">1</text>
<text x="16.2" y="31.3">F</text>
<text x="201.2" y="31.3">F</text>
<text x="16.1" y="75.5">E</text>
<text x="201.1" y="75.5">E</text>
<text x="15.5" y="125.5">D</text>
<text x="200.5" y="125.5">D</text>
<text x="15.4" y="175.5">C</text>
<text x="200.4" y="175.5">C</text>
<text x="16" y="225.5">B</text>
<text x="201" y="225.5">B</text>
<text x="15.5" y="269.8">A</text>
<text x="200.5" y="269.8">A</text>
<text x="38.5" y="291.5">4</text>
<text x="83.5" y="291.5">3</text>
<text x="133.6" y="291.5">2</text>
<text x="178.6" y="291.5">1</text>
</g>
<g font-size="4.7" fill="#808080">
<text x="77.3" y="56.9">5.29</text>
<text x="82.6" y="69.2" transform="rotate(-90 82.6 69.2)">4.20</text>
<text x="103.2" y="89.1" transform="rotate(-90 103.2 89.1)">31.00</text>
<text x="150.3" y="94.1">25.00</text>
<text x="60.5" y="124.1">93.90</text>
<text x="93.8" y="155.6">R11.34</text>
<text x="91" y="158.4" transform="rotate(-2 91 158.4)">R11.34</text>
<text x="20.1" y="186" transform="rotate(-90 20.1 186)">22.00</text>
</g>
<text font-size="3.9" x="190.9" y="275.5">A4</text>
<g font-size="2">
<text x="20.6" y="234.6">UNLESS OTHERWISE SPECIFIED:</text>
<text x="20.6" y="237.1">DIMENSIONS ARE IN MILLIMETERS</text>
<text x="20.6" y="239.6">SURFACE FINISH:</text>
<text x="54.4" y="234.6">FINISH:</text>
<text x="101.3" y="234.5">DEBURR AND</text>
<text x="101.3" y="237">BREAK SHARP</text>
<text x="101.3" y="239.5">EDGES</text>
<text x="132.6" y="236">DO NOT SCALE DRAWING</text>
<text x="173.3" y="236.2">REVISION</text>
<text x="20.6" y="242.1">TOLERANCES:</text>
<text x="22.2" y="244.6">LINEAR:</text>
<text x="22.2" y="247.1">ANGULAR:</text>
<text x="34.3" y="252">NAME</text>
<text x="50" y="251.9">SIGNATURE</text>
<text x="67.2" y="251.9">DATE</text>
<text x="120.1" y="251.9">TITLE:</text>
<text x="20.6" y="256.1">DRAWN</text>
<text x="20.9" y="260.3">CHK'D</text>
<text x="20.4" y="264.4">APPV'D</text>
<text x="21.1" y="268.8">MFG</text>
<text x="21.5" y="273">Q.A</text>
<text x="75.6" y="272.5">MATERIAL:</text>
<text x="120" y="272.5">DWG NO.</text>
<text x="75.6" y="285.5">WEIGHT:</text>
<text x="120.1" y="285.6">SCALE:1:2</text>
<text x="164.5" y="285.6">SHEET 1 OF 1</text>
</g>
</svg>
